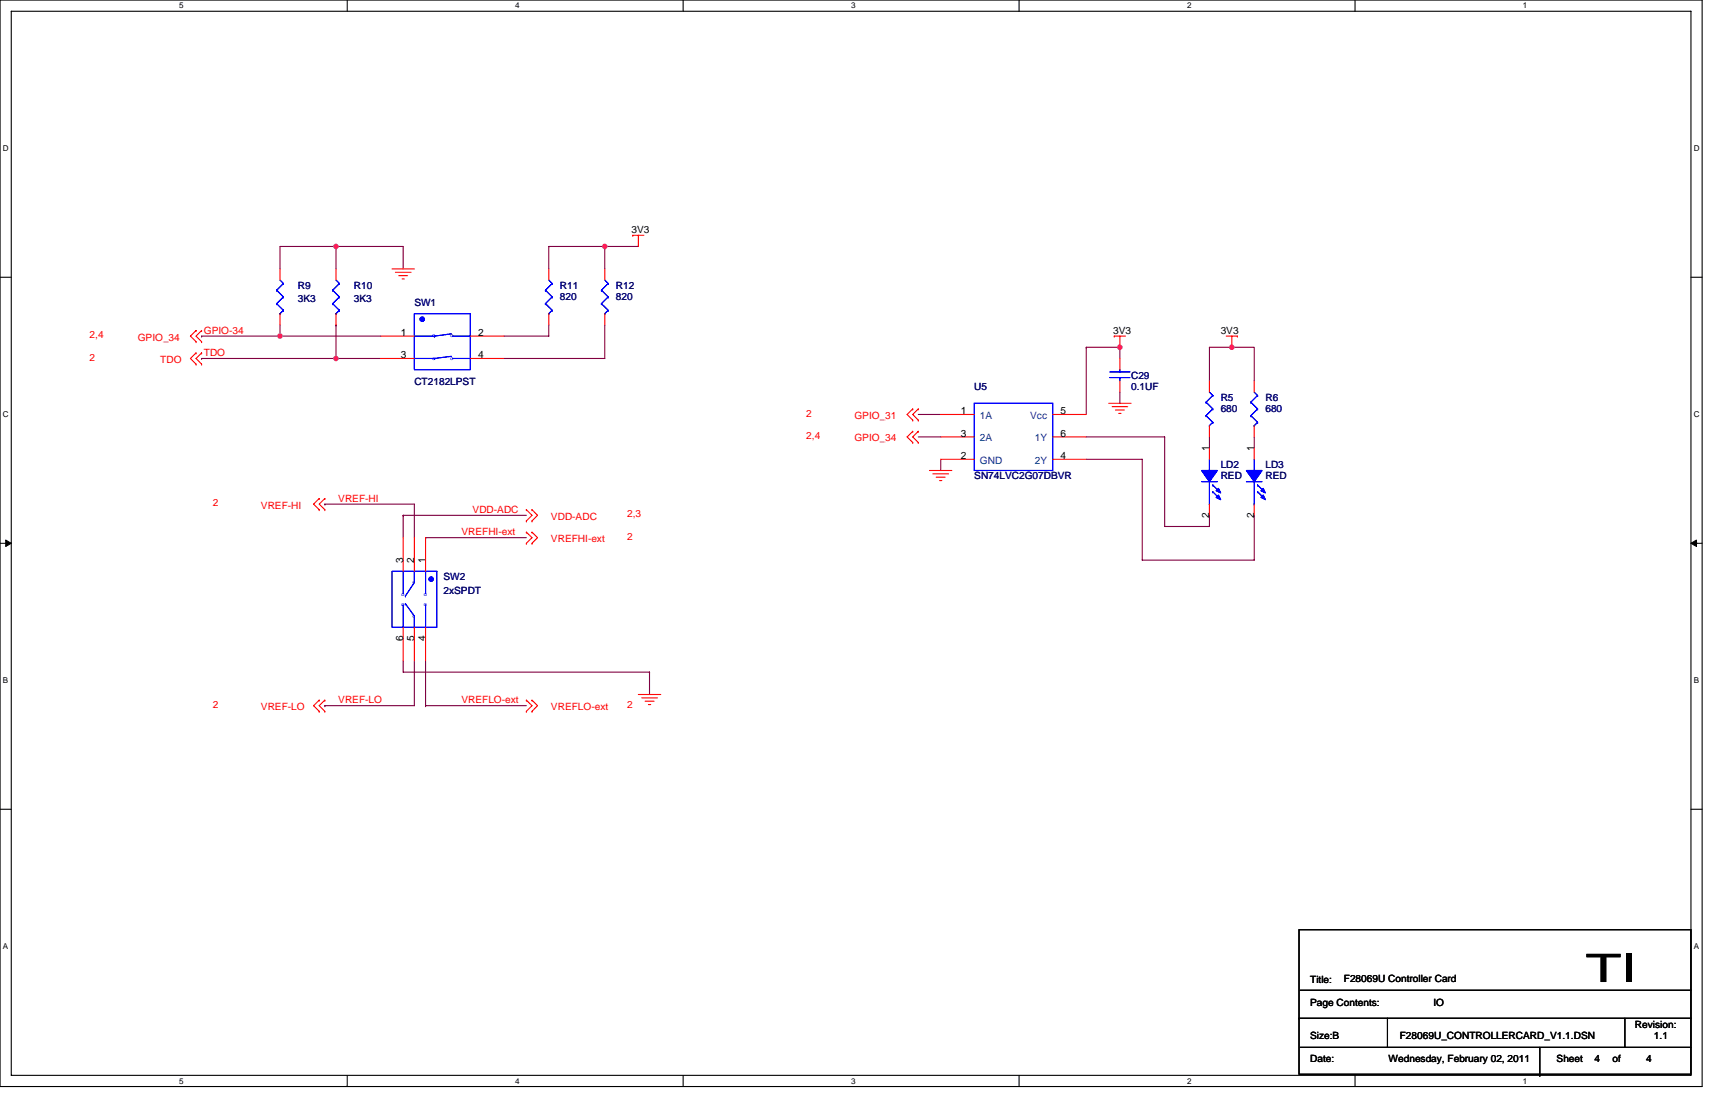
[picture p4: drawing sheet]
<svg xmlns="http://www.w3.org/2000/svg" width="432mm" height="279mm" viewBox="0 0 432 279" stroke-linecap="round" stroke-linejoin="round" font-family="sans-serif">
<path d="M0 0h428.6v273.5h-428.6zM2.8 2.8h422.9v267.9h-422.9z" fill="none" stroke="#000" stroke-width=".28"/>
<g fill="#fff">
<path d="M45.1 .3h1.1v2.3h-1.1z"/>
<path d="M45.1 271h1.1v2.2h-1.1z"/>
</g>
<path d="M87.4 0v2.8M87.4 270.7v2.8" fill="none" stroke="#000" stroke-width=".28"/>
<g fill="#fff">
<path d="M129.7 .3h1.1v2.3h-1.1z"/>
<path d="M129.7 271h1.1v2.2h-1.1z"/>
</g>
<path d="M172 0v2.8M172 270.7v2.8" fill="none" stroke="#000" stroke-width=".28"/>
<g fill="#fff">
<path d="M214.3 .3h1.1v2.3h-1.1z"/>
<path d="M214.3 271h1.1v2.2h-1.1z"/>
</g>
<path d="M256.6 0v2.8M256.6 270.7v2.8" fill="none" stroke="#000" stroke-width=".28"/>
<g fill="#fff">
<path d="M298.9 .3h1.1v2.3h-1.1z"/>
<path d="M298.9 271h1.1v2.2h-1.1z"/>
</g>
<path d="M341.2 0v2.8M341.2 270.7v2.8" fill="none" stroke="#000" stroke-width=".28"/>
<g fill="#fff">
<path d="M383.5 .3h1.1v2.3h-1.1z"/>
<path d="M383.5 271h1.1v2.2h-1.1z"/>
<path d="M.7 36.3h1.5v2.3h-1.5z"/>
<path d="M426.5 36.3h1.4v2.3h-1.4z"/>
<path d="M.7 103.3h1.5v2.2h-1.5z"/>
<path d="M426.5 103.3h1.4v2.2h-1.4z"/>
</g>
<path d="M0 69.8h2.8M425.7 69.8h2.9" fill="none" stroke="#000" stroke-width=".28"/>
<g fill="#fff">
<path d="M.7 170.2h1.4v2.3h-1.4z"/>
<path d="M426.5 170.2h1.3v2.3h-1.3z"/>
</g>
<path d="M0 136.8h2.8M425.7 136.8h2.9" fill="none" stroke="#000" stroke-width=".28"/>
<path d="M1.4 135.9l1.4 .9-1.4 .8zM425.7 136.8l1.4-.9v1.7z" fill="#000" stroke="#000" stroke-width=".25"/>
<g fill="#fff">
<path d="M.7 237.2h1.4v2.2h-1.4z"/>
<path d="M426.4 237.2h1.4v2.2h-1.4z"/>
</g>
<path d="M0 203.7h2.8M425.7 203.7h2.9M327.1 234h98.6v36.4h-98.6zM327.1 256.3h.1M327.1 256.3h98.6M327.3 249.3h98.4M349.3 256.3v7.3M409.1 256.3v7.3M327.3 263.6h98.4M387.7 270.7h.1M387.7 263.6v7.1" fill="none" stroke="#000" stroke-width=".28"/>
<g fill="none" stroke="#800040" stroke-width=".28">
<path d="M84.6 62h-14.1v5.7M84.6 62h.1M84.6 62h16.9v5.7M84.6 62v5.7M138.2 67.7v-5.7h14.1v5.7M152.3 62h.1M152.3 62h8.4M50.8 90.2h.1M50.8 84.6h.1M50.8 84.6h45.1M50.8 90.2h33.8M70.5 81.8v2.8"/>
<path d="M70.5 84.6h.1M84.6 81.8h.1M84.6 90.2h11.3M84.6 81.8v8.4M138.2 81.8v2.8h-11.3M152.3 81.8v8.4h-25.4M273.5 87.4v16.9M273.5 87.4h.1M273.5 87.4h8.5v2.8M282 98.7v2.8M310.2 87.4h5.6v8.5M310.2 87.4h.1"/>
<path d="M310.2 87.4h-5.7v8.5M231.2 104.3h5.7M231.2 110h5.7M236.9 115.6v2.8M273.5 110h19.7v22.5h11.3v-2.8M273.5 115.6h14.1v25.4h28.2v-11.3M304.5 110v2.8M315.8 110v2.8M81.8 126.9h.1M81.8 126.9h22.5v8.4M101.5 129.7v5.6M101.5 129.7h.1"/>
<path d="M101.5 129.7h31M107.1 135.3h.1M107.1 135.3h25.4M81.8 177.6h.1M101.5 166.4v2.8h62M104.3 166.4v11.2h-22.5M107.1 166.4v11.2M107.1 177.6h.1M107.1 177.6h25.4M163.5 169.2h.1M163.5 169.2v5.6"/>
</g>
<g fill="#f0f" stroke="#f0f" stroke-width=".28">
<circle cx="310.1" cy="87.4" r=".56"/>
<circle cx="281.9" cy="87.4" r=".56"/>
<circle cx="70.5" cy="84.6" r=".55"/>
<circle cx="84.6" cy="90.2" r=".55"/>
<circle cx="84.6" cy="62" r=".55"/>
<circle cx="152.2" cy="62" r=".55"/>
</g>
<g fill="none" stroke="#f00" stroke-width=".28">
<path d="M159.3 59.2h.1M159.3 59.2h2.8M160.7 59.2v2.8M70.5 67.7v2.8M70.5 79v2.8M84.6 67.7v2.8M84.6 79v2.8M98.7 67.7h5.6M99.5 68.5h4M100.4 69.4h2.2M101.2 70.2h.6M138.2 67.7v2.8"/>
<path d="M138.2 79v2.8M152.3 67.7v2.8M152.3 79v2.8M49.4 88.8h.1M49.4 91.7h.1M49.4 83.2h.1M49.4 86h.1M49.4 88.8l-1.5 1.4 1.5 1.5M49.4 83.2l-1.5 1.4 1.5 1.4M50.8 88.8h.1M50.8 91.7h.1M50.8 83.2h.1"/>
<path d="M50.8 86h.1M50.8 88.8l-1.4 1.4 1.4 1.5M50.8 83.2l-1.4 1.4 1.4 1.4M95.9 84.6h8.4M95.9 90.2h8.4M118.4 84.6h8.5M118.4 90.2h8.5M280.5 84.6h.1M280.5 84.6h2.9M282 84.6v2.8M282 90.2v2.8M282 95.9v2.8"/>
<path d="M304.5 95.9v2.8M308.7 84.6h2.9M310.2 84.6v2.8M311.6 84.6h.1M315.8 95.9v2.8M229.8 102.9h.1M229.8 105.7h.1M229.8 108.6h.1M229.8 111.4h.1M229.8 102.9l-1.4 1.4 1.4 1.4M229.8 108.6l-1.4 1.4 1.4 1.4M231.2 102.9h.1"/>
<path d="M231.2 105.7h.1M231.2 108.6h.1M231.2 111.4h.1M231.2 102.9l-1.4 1.4 1.4 1.4M231.2 108.6l-1.4 1.4 1.4 1.4M234 118.4h5.7M234.9 119.3h3.9M236.9 115.6h8.4M236.9 104.3h8.4M236.9 110h8.4M265 115.6h8.5M265 104.3h8.5"/>
<path d="M265 110h8.5M279.1 101.5h5.7M280 102.4h3.9M280.8 103.2h2.3M281.7 104.1h.5M304.5 107.1v2.9M304.5 112.8v2.8M315.8 107.1v2.9M315.8 112.8v2.8M80.4 125.5h.1M80.4 128.3h.1M80.4 125.5l-1.4 1.4 1.4 1.4"/>
<path d="M81.8 125.5h.1M81.8 128.3h.1M81.8 125.5l-1.4 1.4 1.4 1.4M101.5 135.3v8.5M104.3 135.3v8.5M107.1 135.3v8.5M132.5 128.3h.1M132.5 131.1h.1M132.5 133.9h.1M132.5 136.8h.1M132.5 128.3l1.4 1.4-1.4 1.4M132.5 133.9l1.4 1.4-1.4 1.5"/>
<path d="M133.9 128.3h.1M133.9 131.1h.1M133.9 133.9h.1M133.9 136.8h.1M133.9 128.3l1.4 1.4-1.4 1.4M133.9 133.9l1.4 1.4-1.4 1.5M235.7 120.1h2.3M236.6 121h.5M304.5 126.9v2.8M315.8 126.9v2.8M101.5 157.9v8.5M104.3 157.9v8.5"/>
<path d="M107.1 157.9v8.5M80.4 176.2h.1M80.4 179h.1M80.4 176.2l-1.4 1.4 1.4 1.4M81.8 176.2h.1M81.8 179h.1M81.8 176.2l-1.4 1.4 1.4 1.4M132.5 176.2h.1M132.5 179h.1M132.5 176.2l1.4 1.4-1.4 1.4M133.9 176.2h.1M133.9 179h.1"/>
<path d="M133.9 176.2l1.4 1.4-1.4 1.4M160.7 174.8h5.7M161.6 175.7h3.9M162.4 176.5h2.3M163.3 177.4h.5"/>
</g>
<g fill="none" stroke="#00f" stroke-width=".28">
<path d="M69.7 73h.1M69.7 76.4h.1M69.7 73l1.7 1.7M69.7 76.4l1.7 1.7M70.5 79h.1M70.5 70.5l.9 .9M71.4 71.4h.1M71.4 74.7h.1M71.4 78.1h.1M71.4 71.4l-1.7 1.6M71.4 74.7l-1.7 1.7M71.4 78.1l-.9 .9"/>
<path d="M83.8 73h.1M83.8 76.4h.1M83.8 73l1.6 1.7M83.8 76.4l1.6 1.7M84.6 79h.1M84.6 70.5l.8 .9M85.4 71.4h.1M85.4 74.7h.1M85.4 78.1h.1M85.4 71.4l-1.6 1.6M85.4 74.7l-1.6 1.7M85.4 78.1l-.8 .9"/>
<path d="M104.3 79h14.1v14h-14.1zM137.3 73h.1M137.3 76.4h.1M137.3 73l1.7 1.7M137.3 76.4l1.7 1.7M138.2 79h.1M138.2 70.5l.8 .9M139 71.4h.1M139 74.7h.1M139 78.1h.1M139 71.4l-1.7 1.6M139 74.7l-1.7 1.7"/>
<path d="M139 78.1l-.8 .9M151.4 73h.1M151.4 76.4h.1M151.4 73l1.7 1.7M151.4 76.4l1.7 1.7M152.3 79h.1M152.3 70.5l.8 .9M153.1 71.4h.1M153.1 74.7h.1M153.1 78.1h.1M153.1 71.4l-1.7 1.6M153.1 74.7l-1.7 1.7"/>
<path d="M153.1 78.1l-.8 .9M104.3 84.6h4.8M104.3 90.2h4.8M109.4 84.6h.1M109.4 90.2h.1M113.6 84l-4.2 .6M113.6 89.7l-4.2 .5M113.9 84.6h4.5M113.9 90.2h4.5M118.4 90.2h.1M279.4 95h5.1M279.4 93.6h5.1"/>
<path d="M282 93v.6M282 95h.1M282 95v.9M304.5 98.7l.9 .8M305.4 99.5h.1M305.4 99.5l-1.7 1.7M315.8 98.7l.8 .8M316.6 99.5h.1M316.6 99.5l-1.7 1.7M245.3 101.5h19.7v16.9h-19.7zM303.7 101.2h.1M303.7 104.6h.1"/>
<path d="M303.7 101.2l1.7 1.7M303.7 104.6l1.7 1.7M304.5 115.6v2.8M304.5 107.1h.1M305.4 102.9h.1M305.4 106.3h.1M305.4 102.9l-1.7 1.7M305.4 106.3l-.9 .8M314.9 101.2h.1M314.9 104.6h.1M314.9 101.2l1.7 1.7M314.9 104.6l1.7 1.7"/>
<path d="M315.8 115.6v2.8M315.8 107.1h.1M316.6 102.9h.1M316.6 106.3h.1M316.6 102.9l-1.7 1.7M316.6 106.3l-.8 .8M302.5 121.2h4M304.5 126.9h.1M304.5 121.2v5.7M305.4 122.1h.1M305.4 123.8h.1M305.4 122.1l1.6 1.7"/>
<path d="M305.4 123.8l1.6 1.7M313.8 121.2h4M315.8 126.9h.1M315.8 121.2v5.7M316.6 122.1h.1M316.6 123.8h.1M316.6 122.1l1.7 1.7M316.6 123.8l1.7 1.7M98.7 143.8h11.3v14.1h-11.3zM101.5 152.3v5.6M101.5 143.8v5.6M102.1 152h.1"/>
<path d="M102.1 150h.1M102.1 152l2.2 3.1v2.8M104.3 143.8v2.8l-2.2 3.4M104.3 157.9h.1M107.1 152.3v5.6M107.1 143.8v5.6"/>
</g>
<g fill="#00f" stroke="#00f" stroke-width=".28">
<path d="M302.5 118.4h4l-2 2.8z" fill-rule="evenodd"/>
<path d="M306.8 124.6l.5 1.2-1.1-.6z" fill-rule="evenodd"/>
<path d="M306.8 122.9l.5 1.2-1.1-.6z" fill-rule="evenodd"/>
<path d="M302.5 118.4h4l-2 2.8z" fill-rule="evenodd"/>
<path d="M306.8 124.6l.5 1.2-1.1-.6z" fill-rule="evenodd"/>
<path d="M306.8 122.9l.5 1.2-1.1-.6z" fill-rule="evenodd"/>
<path d="M313.8 118.4h4l-2 2.8z" fill-rule="evenodd"/>
<path d="M318.1 124.6l.5 1.2-1.1-.6z" fill-rule="evenodd"/>
<path d="M318.1 122.9l.5 1.2-1.1-.6z" fill-rule="evenodd"/>
<path d="M313.8 118.4h4l-2 2.8z" fill-rule="evenodd"/>
<path d="M318.1 124.6l.5 1.2-1.1-.6z" fill-rule="evenodd"/>
<path d="M318.1 122.9l.5 1.2-1.1-.6z" fill-rule="evenodd"/>
<circle cx="106.3" cy="80.4" r=".56"/>
<circle cx="108.6" cy="145.8" r=".56"/>
</g>
<text font-size="9.9" x="399.2" y="247.2">TI</text>
<g font-size="2.5">
<text x="159" y="58.7">3V3</text>
<text x="100.9" y="84.6">1</text>
<text x="120.4" y="84.6">2</text>
<text x="280.3" y="84">3V3</text>
<text x="307.3" y="84">3V3</text>
<text x="100.9" y="90.2">3</text>
<text x="120.4" y="90.2">4</text>
<text x="241.9" y="104.3">1</text>
<text x="267" y="104.3">5</text>
<text x="241.9" y="110">3</text>
<text x="267" y="110">6</text>
<text x="304.5" y="113.6" transform="rotate(-90 304.5 113.6)">1</text>
<text x="315.8" y="113.6" transform="rotate(-90 315.8 113.6)">1</text>
<text x="241.9" y="115.6">2</text>
<text x="267" y="115.6">4</text>
<text x="304.5" y="130.3" transform="rotate(-90 304.5 130.3)">2</text>
<text x="315.8" y="130.3" transform="rotate(-90 315.8 130.3)">2</text>
<text x="101.5" y="141.8" transform="rotate(-90 101.5 141.8)">3</text>
<text x="104.3" y="141.8" transform="rotate(-90 104.3 141.8)">2</text>
<text x="107.1" y="141.8" transform="rotate(-90 107.1 141.8)">1</text>
<text x="101.5" y="161.3" transform="rotate(-90 101.5 161.3)">6</text>
<text x="104.3" y="161.3" transform="rotate(-90 104.3 161.3)">5</text>
<text x="107.1" y="161.3" transform="rotate(-90 107.1 161.3)">4</text>
<text x="329.9" y="247.5">Title:</text>
<text x="338.3" y="247.3">F28069U Controller Card</text>
<text x="329.9" y="253.2">Page Contents:</text>
<text x="360.9" y="253.2">IO</text>
<text x="329.9" y="261.6">Size:B</text>
<text x="352.4" y="261.6">F28069U_CONTROLLERCARD_V1.1.DSN</text>
<text x="411.6" y="258.8">Revision:</text>
<text x="416.4" y="261.6">1.1</text>
<text x="329.9" y="267.3">Date:</text>
<text x="349.6" y="267.3">Wednesday, February 02, 2011</text>
<text x="391.9" y="267.3">Sheet</text>
<text x="401.5" y="267.3">4</text>
<text x="406" y="267.3">of</text>
<text x="414.5" y="267.3">4</text>
</g>
<g font-size="2.5" fill="#000080">
<text x="75" y="72.7">R9</text>
<text x="75" y="76.1">3K3</text>
<text x="89.1" y="72.7">R10</text>
<text x="89.1" y="76.1">3K3</text>
<text x="104.3" y="77">SW1</text>
<text x="141" y="72.7">R11</text>
<text x="141" y="75.6">820</text>
<text x="155.1" y="72.7">R12</text>
<text x="155.1" y="75.6">820</text>
<text x="284.8" y="95.3">C29</text>
<text x="104.3" y="97">CT2182LPST</text>
<text x="245.3" y="98.1">U5</text>
<text x="284.8" y="98.1">0.1UF</text>
<text x="307.3" y="100.9">R5</text>
<text x="318.6" y="100.9">R6</text>
<text x="307.3" y="103.8">680</text>
<text x="318.6" y="103.8">680</text>
<text x="307.3" y="117.9">LD2</text>
<text x="318.6" y="117.9">LD3</text>
<text x="245.3" y="120.7">SN74LVC2G07DBVR</text>
<text x="307.3" y="120.7">RED</text>
<text x="318.6" y="120.7">RED</text>
<text x="111.7" y="146">SW2</text>
<text x="111.7" y="149.4">2xSPDT</text>
</g>
<g font-size="2.5" fill="#f00">
<text x="22.6" y="85.2">2,4</text>
<text x="34.7" y="85.7">GPIO_34</text>
<text x="51.3" y="89.7">TDO</text>
<text x="51.3" y="84">GPIO-34</text>
<text x="22.6" y="90.8">2</text>
<text x="40.3" y="91.4">TDO</text>
<text x="203" y="104.9">2</text>
<text x="215.1" y="105.5">GPIO_31</text>
<text x="203" y="110.5">2,4</text>
<text x="215.1" y="111.1">GPIO_34</text>
<text x="53.6" y="127.4">2</text>
<text x="65.7" y="128">VREF-HI</text>
<text x="85.2" y="126.3">VREF-HI</text>
<text x="119" y="129.1">VDD-ADC</text>
<text x="138.7" y="130.8">VDD-ADC</text>
<text x="157.9" y="130.3">2,3</text>
<text x="116.2" y="134.8">VREFHI-ext</text>
<text x="138.7" y="136.5">VREFHI-ext</text>
<text x="157.9" y="135.9">2</text>
<text x="53.6" y="178.2">2</text>
<text x="65.7" y="178.8">VREF-LO</text>
<text x="85.2" y="177.1">VREF-LO</text>
<text x="116.2" y="177.1">VREFLO-ext</text>
<text x="138.7" y="178.8">VREFLO-ext</text>
<text x="157.9" y="178.2">2</text>
</g>
<g font-size="2.5" fill="#004080">
<text x="246.7" y="105.5">1A</text>
<text x="259.4" y="105.5">Vcc</text>
<text x="246.7" y="111.1">2A</text>
<text x="260.6" y="111.1">1Y</text>
<text x="246.7" y="116.8">GND</text>
<text x="260.6" y="116.8">2Y</text>
</g>
<g font-size="2">
<text x="45.1" y="2.1">5</text>
<text x="129.7" y="2.1">4</text>
<text x="214.3" y="2.1">3</text>
<text x="298.9" y="2.1">2</text>
<text x="383.5" y="2.1">1</text>
<text x=".7" y="38.1">D</text>
<text x="426.5" y="38.1">D</text>
<text x=".7" y="105.1">C</text>
<text x="426.5" y="105.1">C</text>
<text x=".7" y="172">B</text>
<text x="426.5" y="172">B</text>
<text x=".7" y="239">A</text>
<text x="426.5" y="239">A</text>
<text x="45.1" y="272.8">5</text>
<text x="129.7" y="272.8">4</text>
<text x="214.3" y="272.8">3</text>
<text x="298.9" y="272.8">2</text>
<text x="383.5" y="272.8">1</text>
</g>
<g font-size="1.4" fill="#00f">
<text x="108.8" y="84.9">o</text>
<text x="113.3" y="84.9">o</text>
<text x="108.8" y="90.5">o</text>
<text x="113.3" y="90.5">o</text>
<text x="101.2" y="149.2" transform="rotate(90 101.2 149.2)">o</text>
<text x="106.8" y="149.2" transform="rotate(90 106.8 149.2)">o</text>
<text x="101.2" y="151.7" transform="rotate(90 101.2 151.7)">o</text>
<text x="106.8" y="151.7" transform="rotate(90 106.8 151.7)">o</text>
</g>
<g font-size="1.1" fill="#00f">
<text x="103.9" y="146.3" transform="rotate(90 103.9 146.3)">o</text>
<text x="103.9" y="154.8" transform="rotate(90 103.9 154.8)">o</text>
</g>
</svg>
